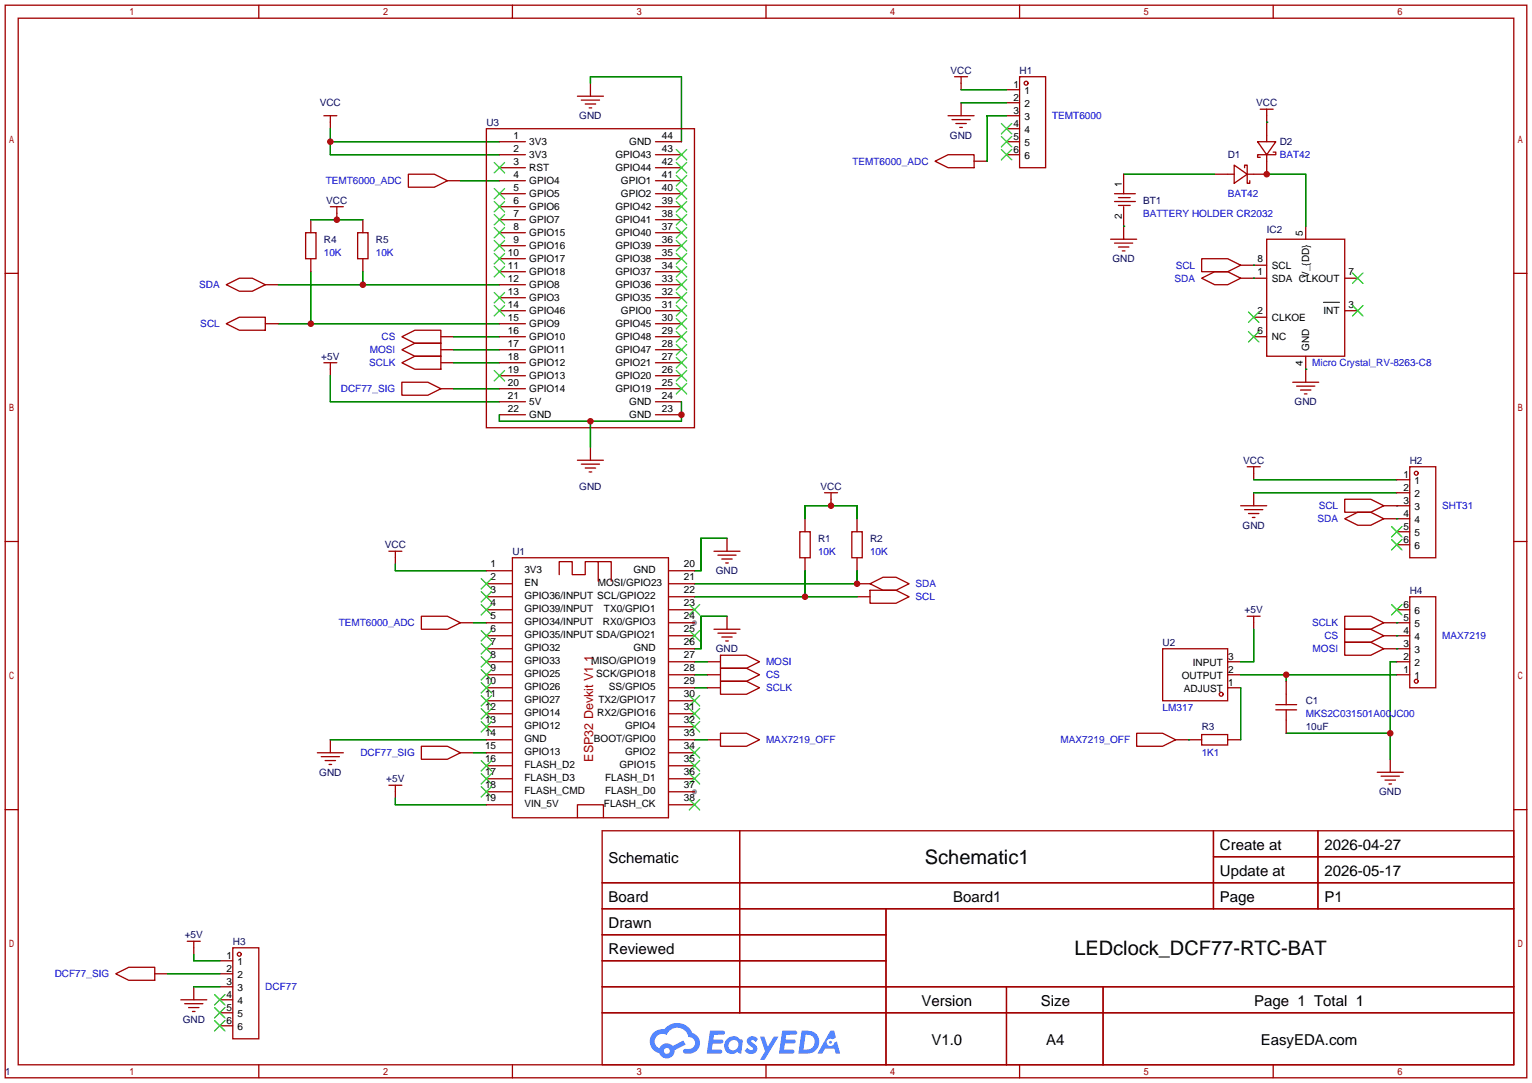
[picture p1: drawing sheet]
<svg xmlns="http://www.w3.org/2000/svg" width="299mm" height="212mm" viewBox="0 0 299 212" stroke-linecap="round" stroke-linejoin="round" font-family="sans-serif">
<g fill="#999">
<circle cx="135.6" cy="121.7" r=".51"/>
<circle cx="135.6" cy="154.7" r=".51"/>
</g>
<g fill="none" stroke="#a10000" stroke-width=".25">
<path d="M1 1h297.2v209.6h-297.2zM3.6 3.6h292.1v204.4h-292.1zM50.5 1v2.6M100.1 1v2.6M149.6 1v2.6M199.1 1v2.6M248.7 1v2.6M1 53.4h2.6M295.7 53.4h2.5M1 105.8h2.6M295.7 105.8h2.5M1 158.2h2.6"/>
<path d="M295.7 158.2h2.5M117.6 162.3h178.1v45.7h-178.1zM117.6 172.5h178.1M117.6 177.5h178.1M144.5 162.3v35.6M173 177.5v30.5M237 162.3v15.2M237 167.4h58.7M257.4 162.3v15.2M117.6 182.6h55.4M117.6 192.8h178.1M117.6 187.7h55.4"/>
<path d="M117.6 197.9h178.1M196.6 192.8v15.2M215.4 192.8v15.2M50.5 208v2.6M100.1 208v2.6M149.6 208v2.6M199.1 208v2.6M248.7 208v2.6"/>
</g>
<g fill="#5487ff">
<path d="M146.2 202.7a1.3 1.3 0 0 1 1.8 .3l-.4 .6a.54 .54 0 0 0-.9-.2l.1 .2a1.58 1.58 0 0 1 1.1 1.5 1.43 1.43 0 0 1-2.5 .2l.5-.6a.64 .64 0 0 0 .6 .5 .64 .64 0 0 0 .6-.3l-.2-.2a1.35 1.35 0 0 1-.9-1.8z"/>
<path d="M148.5 202.5h.8l.7 2 1.1-2h1l-2.8 4.6h-.9l1-1.7z"/>
<path d="M138.7 201.4h1.6a1.31 1.31 0 0 1 1.3 .2 .4 .4 0 0 1-.4 .5l-1.8 .1-.1 .9h1.7a.4 .4 0 0 1 .3 .4 .4 .4 0 0 1-.4 .4h-1.7l-.2 1.2h.8a1.23 1.23 0 0 1 1.2 .2 .39 .39 0 0 1-.3 .5h-2.7z"/>
<path d="M152.8 201.4h1.6a1.32 1.32 0 0 1 1.3 .2 .39 .39 0 0 1-.4 .5l-1.7 .1-.2 .9h1.7a.4 .4 0 0 1 .3 .4 .4 .4 0 0 1-.4 .4h-1.7l-.2 1.2h.8a1.23 1.23 0 0 1 1.2 .1 .39 .39 0 0 1-.3 .6h-2.7z"/>
<path d="M162.2 201.4h.7l.4 1.3-.7 .4a.75 .75 0 0 0-1.1 .3 .75 .75 0 0 0 .5 1 .75 .75 0 0 0 .9-.7l.6-.2 .6 2.3h-.9l-.2-.9h-1.9l-.5 .9h-.9z"/>
<path d="M156.6 201.4l-.7 4.4h1.5a2.27 2.27 0 0 0 2.6-2.2 2.27 2.27 0 0 0-2.7-2.2zM157.3 202.1a1.5 1.5 0 0 1 1.8 1.6 1.5 1.5 0 0 1-1.9 1.4h-.3z"/>
<path d="M142 203a1.6 1.6 0 0 0-.3 2.3 1.6 1.6 0 0 0 2.3 .2l.8 .3 .3-2.4-.2-.3-.4-.1a1.58 1.58 0 0 0-2.5 0zM142.6 203.5a.99 .99 0 0 1 1.6 .3 .99 .99 0 0 1-.9 1.4 .94 .94 0 0 1-1-.6 .94 .94 0 0 1 .3-1.1z"/>
<path d="M127.6 201.8a2.37 2.37 0 0 0 1.2 4 1.54 1.54 0 0 0 1.7 1 1.54 1.54 0 0 0 1.3-1.6l2.1-1.1-.4-.8-2.1 1a1.57 1.57 0 0 0-2.6 .5 1.5 1.5 0 0 1-.7-2.1 1.5 1.5 0 0 1 2.1-.5 2.23 2.23 0 0 1 2.3-1.4 2.23 2.23 0 0 1 2 1.8 1.16 1.16 0 0 1 1.3 1.1 1.16 1.16 0 0 1-1.1 1.2h-.7a.47 .47 0 0 0-.6 .4 .47 .47 0 0 0 .4 .5 2.17 2.17 0 0 0 2.6-.9 2.17 2.17 0 0 0-.4-2.7l-.8-.4a3.2 3.2 0 0 0-5.4-.7l-1.2 .1zM129.7 205.3a.58 .58 0 0 1 1.1 0 .58 .58 0 0 1-1.1 0z"/>
<circle cx="162.2" cy="203.6" r=".28"/>
</g>
<g fill="none" stroke="#a10000" stroke-width=".25">
<path d="M112.8 18.8h5.1M113.5 19.6h3.6M115.3 16.3v2.5M186.4 15h2.6M187.7 15v2.5M196.6 17.5h2.5M199.1 15h5.1v17.8h-5.1zM63.2 22.6h2.6M64.5 22.6v2.5M79.8 34h5l2.6 1.3-2.6 1.3h-5zM87.4 35.3h2.5M95 25.1h40.6v58.5h-40.6z"/>
<path d="M97.5 27.7h5.1M97.5 30.2h5.1M97.5 37.8h5.1M97.5 35.3h5.1M97.5 32.8h5.1M114.3 20.3h2M115.1 21.1h.5M128 27.7h5.1M128 30.2h5.1M128 37.8h5.1M128 35.3h5.1M128 32.8h5.1"/>
<path d="M182.6 31.5l2.6-1.3h5v2.6h-5zM185.2 22.6h5M185.9 23.4h3.6M186.7 24.1h2M187.5 24.9h.5M187.7 20.1v2.5M190.2 31.5h2.6M196.6 20.1h2.5M196.6 22.6h2.5M196.6 25.1h2.5M196.6 27.7h2.5M196.6 30.2h2.5"/>
<path d="M217.7 37.8h4M217.7 39.4h4M218.4 38.6h2.3M219.5 34v3.8M237.2 34h3.8M241 32.3l2.6 1.7-2.6 1.8zM243.1 32.8v-.5h.5v3.5h.5v-.5M245.6 27.7h3.6l-1.8 2.5zM246.1 21.3h2.6M247.4 30.2v3.8h-3.8M247.4 21.3v6.4M248.7 29.7h.5v.5h-3.6v.5h.5"/>
<path d="M44.2 55.6l2.5-1.2h2.6l2.5 1.2-2.5 1.3h-2.6zM51.8 55.6h2.6M59.7 45.5h2v5h-2zM60.7 42.9v2.6M60.7 50.5v2.6M64.5 40.4h2.6M65.8 40.4v2.5M69.8 45.5h2.1v5h-2.1zM70.9 42.9v2.6M70.9 50.5v2.6M97.5 55.6h5.1M97.5 40.4h5.1"/>
<path d="M97.5 58.2h5.1M97.5 53.1h5.1M97.5 50.5h5.1M97.5 48h5.1M97.5 45.5h5.1M97.5 42.9h5.1M128 55.6h5.1M128 40.4h5.1M128 58.2h5.1M128 53.1h5.1M128 50.5h5.1M128 48h5.1"/>
<path d="M128 45.5h5.1M128 42.9h5.1M216.9 46.7h5.1M217.7 47.5h3.5M218.4 48.3h2.1M218.4 40.1h2.3M219.2 49h.5M219.5 40.4v6.3M234.7 54.4l2.5-1.3h2.6l2.5 1.3-2.5 1.2h-2.6zM234.7 50.5h5.1l2.5 1.3-2.5 1.3h-5.1zM242.3 51.8h5.1M242.3 54.4h5.1"/>
<path d="M247.4 46.7h15.2v22.9h-15.2zM255 44.2v2.5M262.6 54.4h2.6M44.2 63.2l2.5-1.2h5.1v2.5h-5.1zM51.8 63.2h2.6M63.2 70.9h2.6M64.5 70.9v2.5M78.5 70.9l2.5-1.3h5.1v2.5h-5.1zM78.5 65.8l2.5-1.3h5.1v2.6h-5.1zM78.5 68.3l2.5-1.2h5.1v2.5h-5.1zM78.5 74.7h5.1l2.5 1.2-2.5 1.3h-5.1zM86.1 65.8h2.5"/>
<path d="M86.1 70.9h2.5M86.1 68.3h2.5M86.1 75.9h2.5M97.5 65.8h5.1M97.5 60.7h5.1M97.5 70.9h5.1M97.5 68.3h5.1M97.5 75.9h5.1M97.5 63.2h5.1M97.5 78.5h5.1M97.5 73.4h5.1M128 65.8h5.1"/>
<path d="M128 60.7h5.1M128 70.9h5.1M128 68.3h5.1M128 75.9h5.1M128 63.2h5.1M128 78.5h5.1M128 73.4h5.1M244.9 62h2.5M244.9 65.8h2.5M252.5 74.7h5.1M253.2 75.4h3.6M254 76.2h2"/>
<path d="M254.8 77h.5M255 69.6v5.1M262.6 60.7h2.6M97.5 81h5.1M112.8 89.9h5.1M113.5 90.7h3.6M114.3 91.4h2M115.1 92.2h.5M115.3 87.4v2.5M128 81h5.1M161 96.3h2.6M162.3 96.3v2.5"/>
<path d="M242.3 98.8h5.1M243.1 99.6h3.5M243.6 91.2h2.5M244.9 91.2v2.5M244.9 96.3v2.5M262.6 97.5h5.1l2.6 1.3-2.6 1.3h-5.1zM270.3 98.8h5M272.8 96.3h2.5M272.8 93.7h2.5M275.3 91.2h5.1v17.8h-5.1zM75.9 107.7h2.6M77.2 107.7v2.5"/>
<path d="M95 116.6h5M95 114h5M95 119.1h5M95 111.5h5M100.1 109h30.5v50.8h-30.5zM109.2 112.3v-2.6h2.6v2.6h2.5v-2.6h2.5v3.8M116.8 109.7h2.6v3.8M130.6 116.6h5M130.6 114h5M130.6 119.1h5M130.6 111.5h5M139.4 107.7h5.1"/>
<path d="M140.2 108.5h3.6M141 109.2h2M141.7 110h.5M142 105.2v2.5M156.2 103.9h2v5.1h-2zM157.2 101.3v2.6M157.2 109v2.5M166.4 103.9h2v5.1h-2zM167.4 101.3v2.6M167.4 109v2.5M167.4 116.6h2.5M167.4 114h2.5"/>
<path d="M169.9 115.3h5.1l2.5 1.3-2.5 1.3h-5.1zM169.9 114l2.6-1.2h2.5l2.5 1.2-2.5 1.3h-2.5zM243.8 100.3h2.1M244.6 101.1h.5M262.6 101.3l2.6-1.2h2.5l2.6 1.2-2.6 1.3h-2.5zM270.3 101.3h5M272.8 103.9h2.5M272.8 106.4h2.5M272.8 119.1h2.5M275.3 116.6h5.1v17.8h-5.1zM82.3 120.4h5.1l2.5 1.3-2.5 1.2h-5.1zM89.9 121.7h2.6"/>
<path d="M95 129.3h5M95 131.8h5M95 134.4h5M95 121.7h5M95 124.2h5M95 126.7h5M95 136.9h5M95 139.4h5M130.6 129.3h5M130.6 131.8h5M130.6 134.4h5M130.6 121.7h5"/>
<path d="M130.6 124.2h5M130.6 126.7h5M130.6 136.9h5M130.6 139.4h5M138.2 129.3h2.5M138.2 131.8h2.5M138.2 134.4h2.5M139.4 122.9h5.1M140.2 123.7h3.6M140.7 133.1h5.1l2.5 1.3-2.5 1.2h-5.1zM140.7 130.6h5.1l2.5 1.2-2.5 1.3h-5.1zM140.7 128h5.1l2.5 1.3-2.5 1.3h-5.1z"/>
<path d="M141 124.5h2M141.7 125.2h.5M142 120.4v2.5M227.1 126.7h12.7v10.2h-12.7zM239.8 129.3h2.5M239.8 131.8h2.5M239.8 134.4h2.5M243.6 120.4h2.5M244.9 120.4v2.5M249.2 138.7h4M249.2 137.7h4M251.2 133.1v4.6"/>
<path d="M251.2 138.7v4.6M262.6 120.4h5.1l2.6 1.3-2.6 1.2h-5.1zM262.6 122.9h5.1l2.6 1.3-2.6 1.3h-5.1zM262.6 125.5h5.1l2.6 1.2-2.6 1.3h-5.1zM270.3 121.7h5M270.3 124.2h5M270.3 126.7h5M272.8 129.3h2.5M272.8 131.8h2.5M62 147.1h5.1M62.7 147.8h3.6M63.5 148.6h2"/>
<path d="M64.3 149.4h.5M64.5 144.5v2.6M75.9 153.4h2.6M77.2 153.4v2.6M82.3 145.8h5.1l2.5 1.3-2.5 1.2h-5.1zM89.9 147.1h2.6M95 144.5h5M95 147.1h5M95 142h5M95 149.6h5M95 152.1h5M95 154.7h5"/>
<path d="M95 157.2h5M112.8 159.8v-2.6h5.1v2.6M130.6 144.5h5M130.6 147.1h5M130.6 142h5M130.6 149.6h5M130.6 152.1h5M130.6 154.7h5M130.6 157.2h5M138.2 144.5h2.5M140.7 143.3h5.1l2.5 1.2-2.5 1.3h-5.1zM222 143.3h5.1l2.5 1.2-2.5 1.3h-5.1z"/>
<path d="M229.6 144.5h5.1M234.7 143.5h5.1v2h-5.1zM239.8 144.5h2.5M269 150.9h5.1M269.7 151.6h3.6M270.5 152.4h2M271.3 153.2h.5M271.5 148.3v2.6M22.6 190.2l2.5-1.2h5.1v2.5h-5.1zM30.2 190.2h2.6M35.3 195.3h5.1M36.1 196.1h3.5"/>
<path d="M36.6 183.9h2.5M36.8 196.9h2.1M37.6 197.6h.5M37.8 183.9v2.5M37.8 192.8v2.5M42.9 187.7h2.6M42.9 190.2h2.6M42.9 192.8h2.6M42.9 195.3h2.6M42.9 197.9h2.6M45.5 185.2h5v17.7h-5zM42.9 200.4h2.6"/>
<circle cx="200.4" cy="16.3" r=".38"/>
<circle cx="276.6" cy="92.5" r=".38"/>
<circle cx="238.5" cy="135.6" r=".38"/>
<circle cx="276.6" cy="133.1" r=".38"/>
<circle cx="46.7" cy="186.4" r=".38"/>
</g>
<g fill="none" stroke="#008700" stroke-width=".25">
<path d="M115.3 16.3v-1.3h17.8v12.7M187.7 17.5h8.9M64.5 25.1v5.1h33M64.5 27.7h33M89.9 35.3h7.6M187.7 20.1h8.9M196.6 22.6h-3.8v8.9M219.5 34h17.7M247.4 23.9h.1M247.4 34h7.6v10.2M54.4 55.6h43.1M60.7 53.1v10.1"/>
<path d="M60.7 42.9h10.2M70.9 53.1v2.5M219.5 44.2h.1M244.9 51.8h.1M244.9 54.4h.1M54.4 63.2h43.1M64.5 73.4v5.1h33M88.6 65.8h8.9M88.6 68.3h8.9M88.6 70.9h8.9M88.6 75.9h8.9M133.1 78.5v3.8h-35.6v-1.3"/>
<path d="M255 72.1h.1M115.3 82.3v5.1M244.9 93.7h27.9M244.9 96.3h27.9M272.8 98.8h.1M77.2 110.2v1.3h17.8M135.6 116.6h31.8M142 105.2h-5.1v6.3h-1.3M157.2 101.3v-2.5h10.2v2.5M157.2 111.5v5.1M167.4 111.5v2.5h-31.8M272.8 101.3h.1"/>
<path d="M92.5 121.7h2.5M135.6 131.8h2.6M135.6 129.3h2.6M135.6 134.4h2.6M142 120.4h-5.1v6.3h-1.3M242.3 131.8h30.5M242.3 134.4v10.1M244.9 122.9v6.4h-2.6M251.2 131.8v1.3M272.8 121.7h.1M272.8 124.2h.1M272.8 126.7h.1"/>
<path d="M272.8 129.3h-1.3v19M64.5 144.5h30.5M77.2 156v1.2h17.8M92.5 147.1h2.5M135.6 144.5h2.6M232.2 144.5h.1M251.2 143.3h20.3M32.8 190.2h10.1M37.8 186.4v1.3h5.1M37.8 192.8h5.1"/>
</g>
<g fill="none" stroke="#3c3" stroke-width=".25">
<path d="M96.5 39.4l2.1 2M96.5 36.8l2.1 2.1M96.5 31.8l2.1 2M98.6 39.4l-2.1 2M98.6 36.8l-2.1 2.1M98.6 31.8l-2.1 2M132.1 39.4l2 2M132.1 36.8l2 2.1M132.1 34.3l2 2M132.1 31.8l2 2M132.1 29.2l2 2M134.1 39.4l-2 2"/>
<path d="M134.1 36.8l-2 2.1M134.1 34.3l-2 2M134.1 31.8l-2 2M134.1 29.2l-2 2M195.6 24.1l2 2.1M195.6 26.7l2 2M195.6 29.2l2 2M197.6 24.1l-2 2.1M197.6 26.7l-2 2M197.6 29.2l-2 2M96.5 59.7l2.1 2M96.5 57.2l2.1 2"/>
<path d="M96.5 52.1l2.1 2M96.5 49.5l2.1 2.1M96.5 47l2.1 2M96.5 44.4l2.1 2.1M96.5 41.9l2.1 2M98.6 59.7l-2.1 2M98.6 57.2l-2.1 2M98.6 52.1l-2.1 2M98.6 49.5l-2.1 2.1M98.6 47l-2.1 2M98.6 44.4l-2.1 2.1M98.6 41.9l-2.1 2"/>
<path d="M132.1 59.7l2 2M132.1 57.2l2 2M132.1 54.6l2 2M132.1 52.1l2 2M132.1 49.5l2 2.1M132.1 47l2 2M132.1 44.4l2 2.1M132.1 41.9l2 2M134.1 59.7l-2 2M134.1 57.2l-2 2M134.1 54.6l-2 2M134.1 52.1l-2 2"/>
<path d="M134.1 49.5l-2 2.1M134.1 47l-2 2M134.1 44.4l-2 2.1M134.1 41.9l-2 2M264.2 53.3l2 2.1M264.2 59.7l2 2M266.2 53.3l-2 2.1M266.2 59.7l-2 2M96.5 72.4l2.1 2M98.6 72.4l-2.1 2M132.1 74.9l2 2.1M132.1 72.4l2 2"/>
<path d="M132.1 69.8l2 2.1M132.1 67.3l2 2M132.1 64.8l2 2M132.1 62.2l2 2.1M134.1 74.9l-2 2.1M134.1 72.4l-2 2M134.1 69.8l-2 2.1M134.1 67.3l-2 2M134.1 64.8l-2 2M134.1 62.2l-2 2.1M243.8 61l2.1 2M243.8 64.8l2.1 2"/>
<path d="M245.9 61l-2.1 2M245.9 64.8l-2.1 2M94 113l2 2.1M94 115.6l2 2M94 118.1l2 2M96 113l-2 2.1M96 115.6l-2 2M96 118.1l-2 2M134.6 118.1l2.1 2M136.7 118.1l-2.1 2M271.8 102.9l2 2M271.8 105.4l2 2"/>
<path d="M271.8 118.1l2 2M273.8 102.9l-2 2M273.8 105.4l-2 2M273.8 118.1l-2 2M94 123.2l2 2M94 125.7l2 2.1M94 128.3l2 2M94 130.8l2 2M94 133.4l2 2M94 135.9l2 2M94 138.4l2 2.1M96 128.3l-2 2"/>
<path d="M96 130.8l-2 2M96 123.2l-2 2M96 125.7l-2 2.1M96 133.4l-2 2M96 135.9l-2 2M96 138.4l-2 2.1M134.6 123.2l2.1 2M134.6 135.9l2.1 2M134.6 138.4l2.1 2.1M136.7 123.2l-2.1 2M136.7 135.9l-2.1 2M136.7 138.4l-2.1 2.1"/>
<path d="M94 141l2 2M94 148.6l2 2M94 151.1l2 2.1M94 153.7l2 2M96 141l-2 2M96 148.6l-2 2M96 151.1l-2 2.1M96 153.7l-2 2M134.6 141l2.1 2M134.6 146.1l2.1 2M134.6 148.6l2.1 2M134.6 151.1l2.1 2.1"/>
<path d="M134.6 156.2l2.1 2M136.7 141l-2.1 2M136.7 146.1l-2.1 2M136.7 148.6l-2.1 2M136.7 151.1l-2.1 2.1M136.7 156.2l-2.1 2M41.9 194.3l2 2M41.9 196.9l2 2M41.9 199.4l2 2M43.9 194.3l-2 2M43.9 196.9l-2 2M43.9 199.4l-2 2"/>
</g>
<path d="M258.5 59.1h3.1" fill="none" stroke="#000" stroke-width=".2"/>
<g fill="#c00">
<circle cx="157.2" cy="116.6" r=".63"/>
<circle cx="167.4" cy="114" r=".63"/>
<circle cx="162.3" cy="98.8" r=".63"/>
<circle cx="251.2" cy="131.8" r=".63"/>
<circle cx="271.5" cy="143.3" r=".63"/>
<circle cx="247.4" cy="34" r=".63"/>
<circle cx="64.5" cy="27.7" r=".63"/>
<circle cx="60.7" cy="63.2" r=".63"/>
<circle cx="70.9" cy="55.6" r=".63"/>
<circle cx="65.8" cy="42.9" r=".63"/>
<circle cx="115.3" cy="82.3" r=".63"/>
<circle cx="133.1" cy="81" r=".63"/>
</g>
<g font-size="3.9">
<text x="180.7" y="168.8">Schematic1</text>
<text x="209.8" y="186.6">LEDclock_DCF77-RTC-BAT</text>
</g>
<g font-size="2.9">
<text x="238.3" y="166.1">Create at</text>
<text x="258.7" y="166.1">2026-04-27</text>
<text x="118.9" y="168.6">Schematic</text>
<text x="238.3" y="171.1">Update at</text>
<text x="258.7" y="171.1">2026-05-17</text>
<text x="118.9" y="176.2">Board</text>
<text x="186.1" y="176.2">Board1</text>
<text x="238.3" y="176.2">Page</text>
<text x="258.7" y="176.2">P1</text>
<text x="118.9" y="181.3">Drawn</text>
<text x="118.9" y="186.4">Reviewed</text>
<text x="180" y="196.5">Version</text>
<text x="203.3" y="196.5">Size</text>
<text x="244.9" y="196.5">Page 1 Total 1</text>
<text x="181.9" y="204.2">V1.0</text>
<text x="204.3" y="204.2">A4</text>
<text x="246.2" y="204.2">EasyEDA.com</text>
</g>
<text font-size="2.4" fill="#a00000" x="115.9" y="148.8" transform="rotate(-90 115.9 148.8)">ESP32 Devkit V1.1</text>
<g font-size="2" fill="#000080">
<text x="185.6" y="14.4">VCC</text>
<text x="199.1" y="14.4">H1</text>
<text x="62.5" y="20.8">VCC</text>
<text x="113.1" y="23.3">GND</text>
<text x="245.3" y="20.8">VCC</text>
<text x="95" y="24.6">U3</text>
<text x="185.5" y="27.1">GND</text>
<text x="249.9" y="28.4">D2</text>
<text x="239.8" y="30.9">D1</text>
<text x="63.7" y="39.8">VCC</text>
<text x="223.3" y="39.8">BT1</text>
<text x="63.2" y="47.4">R4</text>
<text x="73.4" y="47.4">R5</text>
<text x="247.4" y="45.5">IC2</text>
<text x="217.3" y="51.2">GND</text>
<text x="62.8" y="70.3">+5V</text>
<text x="252.8" y="79.2">GND</text>
<text x="113.1" y="95.7">GND</text>
<text x="160.2" y="95.7">VCC</text>
<text x="242.8" y="90.6">VCC</text>
<text x="275.3" y="90.6">H2</text>
<text x="75.2" y="107.1">VCC</text>
<text x="159.8" y="105.8">R1</text>
<text x="169.9" y="105.8">R2</text>
<text x="242.7" y="103.3">GND</text>
<text x="100.1" y="108.4">U1</text>
<text x="139.8" y="112.2">GND</text>
<text x="243.1" y="119.8">+5V</text>
<text x="275.3" y="116">H4</text>
<text x="139.8" y="127.4">GND</text>
<text x="227.1" y="126.2">U2</text>
<text x="255" y="137.6">C1</text>
<text x="234.7" y="142.7">R3</text>
<text x="255" y="142.7">10uF</text>
<text x="62.3" y="151.6">GND</text>
<text x="75.5" y="152.8">+5V</text>
<text x="269.4" y="155.4">GND</text>
<text x="36.1" y="183.3">+5V</text>
<text x="45.5" y="184.6">H3</text>
<text x="35.7" y="199.8">GND</text>
<text x="1" y="210">1</text>
</g>
<g font-size="2">
<text x="197.9" y="17.2">1</text>
<text x="197.9" y="19.7">2</text>
<text x="197.9" y="22.3">3</text>
<text x="200.1" y="18.4">1</text>
<text x="200.1" y="21">2</text>
<text x="200.1" y="23.5">3</text>
<text x="100.3" y="29.6">2</text>
<text x="100.3" y="27.1">1</text>
<text x="103.4" y="28.4">3V3</text>
<text x="122.9" y="28.4">GND</text>
<text x="129.3" y="29.6">43</text>
<text x="129.3" y="27.1">44</text>
<text x="197.9" y="24.8">4</text>
<text x="197.9" y="27.3">5</text>
<text x="197.9" y="29.9">6</text>
<text x="200.1" y="26.1">4</text>
<text x="200.1" y="28.6">5</text>
<text x="100.3" y="34.7">4</text>
<text x="100.3" y="32.2">3</text>
<text x="103.4" y="36">GPIO4</text>
<text x="103.4" y="33.5">RST</text>
<text x="103.4" y="30.9">3V3</text>
<text x="120.2" y="33.5">GPIO44</text>
<text x="120.2" y="30.9">GPIO43</text>
<text x="121.3" y="36">GPIO1</text>
<text x="129.3" y="34.7">41</text>
<text x="129.3" y="32.2">42</text>
<text x="200.1" y="31.1">6</text>
<text x="100.3" y="39.8">6</text>
<text x="100.3" y="37.3">5</text>
<text x="103.4" y="41.1">GPIO6</text>
<text x="103.4" y="38.5">GPIO5</text>
<text x="120.2" y="41.1">GPIO42</text>
<text x="121.3" y="38.5">GPIO2</text>
<text x="129.3" y="39.8">39</text>
<text x="129.3" y="37.3">40</text>
<text x="219.1" y="36.6" transform="rotate(-90 219.1 36.6)">1</text>
<text x="100.3" y="47.4">9</text>
<text x="100.3" y="44.9">8</text>
<text x="100.3" y="42.3">7</text>
<text x="103.4" y="46.2">GPIO15</text>
<text x="103.4" y="43.6">GPIO7</text>
<text x="120.2" y="46.2">GPIO40</text>
<text x="120.2" y="43.6">GPIO41</text>
<text x="129.3" y="47.4">36</text>
<text x="129.3" y="44.9">37</text>
<text x="129.3" y="42.3">38</text>
<text x="219.1" y="42.7" transform="rotate(-90 219.1 42.7)">2</text>
<text x="254.4" y="46" transform="rotate(-90 254.4 46)">5</text>
<text x="99.2" y="52.5">11</text>
<text x="99.2" y="50">10</text>
<text x="103.4" y="53.8">GPIO18</text>
<text x="103.4" y="51.2">GPIO17</text>
<text x="103.4" y="48.7">GPIO16</text>
<text x="120.2" y="53.8">GPIO37</text>
<text x="120.2" y="51.2">GPIO38</text>
<text x="120.2" y="48.7">GPIO39</text>
<text x="129.3" y="52.5">34</text>
<text x="129.3" y="50">35</text>
<text x="245.6" y="51.2">8</text>
<text x="245.6" y="53.8">1</text>
<text x="248.4" y="52.5">SCL</text>
<text x="263.4" y="53.8">7</text>
<text x="99.2" y="57.6">13</text>
<text x="99.2" y="55">12</text>
<text x="103.4" y="58.9">GPIO3</text>
<text x="103.4" y="56.3">GPIO8</text>
<text x="120.2" y="58.9">GPIO35</text>
<text x="120.2" y="56.3">GPIO36</text>
<text x="129.3" y="57.6">32</text>
<text x="129.3" y="55">33</text>
<text x="248.4" y="55">SDA CLKOUT</text>
<text x="255.7" y="54.3" transform="rotate(-90 255.7 54.3)">V_{DD}</text>
<text x="99.2" y="65.2">16</text>
<text x="99.2" y="62.7">15</text>
<text x="99.2" y="60.1">14</text>
<text x="103.4" y="63.9">GPIO9</text>
<text x="103.4" y="61.4">GPIO46</text>
<text x="120.2" y="63.9">GPIO45</text>
<text x="121.3" y="61.4">GPIO0</text>
<text x="129.3" y="65.2">29</text>
<text x="129.3" y="62.7">30</text>
<text x="129.3" y="60.1">31</text>
<text x="245.6" y="61.4">2</text>
<text x="245.6" y="65.2">6</text>
<text x="248.4" y="62.7">CLKOE</text>
<text x="258.5" y="61.4">INT</text>
<text x="263.4" y="60.1">3</text>
<text x="99.2" y="70.3">18</text>
<text x="99.2" y="67.7">17</text>
<text x="103.4" y="71.6">GPIO12</text>
<text x="103.4" y="69">GPIO11</text>
<text x="103.4" y="66.5">GPIO10</text>
<text x="120.2" y="71.6">GPIO21</text>
<text x="120.2" y="69">GPIO47</text>
<text x="120.2" y="66.5">GPIO48</text>
<text x="129.3" y="70.3">27</text>
<text x="129.3" y="67.7">28</text>
<text x="248.4" y="66.5">NC</text>
<text x="254.4" y="71.4" transform="rotate(-90 254.4 71.4)">4</text>
<text x="255.7" y="68.6" transform="rotate(-90 255.7 68.6)">GND</text>
<text x="99.2" y="77.9">21</text>
<text x="99.2" y="75.4">20</text>
<text x="99.2" y="72.8">19</text>
<text x="103.4" y="76.6">GPIO14</text>
<text x="103.4" y="74.1">GPIO13</text>
<text x="120.2" y="76.6">GPIO19</text>
<text x="120.2" y="74.1">GPIO20</text>
<text x="129.3" y="77.9">24</text>
<text x="129.3" y="75.4">25</text>
<text x="129.3" y="72.8">26</text>
<text x="99.2" y="80.4">22</text>
<text x="103.4" y="81.7">GND</text>
<text x="103.4" y="79.2">5V</text>
<text x="122.9" y="81.7">GND</text>
<text x="122.9" y="79.2">GND</text>
<text x="129.3" y="80.4">23</text>
<text x="274.1" y="93.4">1</text>
<text x="274.1" y="95.9">2</text>
<text x="276.3" y="94.6">1</text>
<text x="274.1" y="98.5">3</text>
<text x="274.1" y="101">4</text>
<text x="276.3" y="97.2">2</text>
<text x="276.3" y="99.7">3</text>
<text x="274.1" y="103.5">5</text>
<text x="274.1" y="106.1">6</text>
<text x="276.3" y="102.3">4</text>
<text x="276.3" y="104.8">5</text>
<text x="276.3" y="107.3">6</text>
<text x="95.8" y="110.7">1</text>
<text x="95.8" y="113.3">2</text>
<text x="102.4" y="112">3V3</text>
<text x="123.7" y="112">GND</text>
<text x="133.6" y="110.7">20</text>
<text x="133.6" y="113.3">21</text>
<text x="95.8" y="115.8">3</text>
<text x="95.8" y="118.4">4</text>
<text x="102.4" y="114.5">EN</text>
<text x="102.4" y="117.1">GPIO36/INPUT SCL/GPIO22</text>
<text x="102.4" y="119.6">GPIO39/INPUT</text>
<text x="116.7" y="114.5">MOSI/GPIO23</text>
<text x="118" y="119.6">TX0/GPIO1</text>
<text x="133.6" y="115.8">22</text>
<text x="133.6" y="118.4">23</text>
<text x="274.1" y="118.8">6</text>
<text x="95.8" y="120.9">5</text>
<text x="95.8" y="123.4">6</text>
<text x="95.8" y="126">7</text>
<text x="102.4" y="122.1">GPIO34/INPUT</text>
<text x="102.4" y="124.7">GPIO35/INPUT SDA/GPIO21</text>
<text x="117.7" y="122.1">RX0/GPIO3</text>
<text x="133.6" y="120.9">24</text>
<text x="133.6" y="123.4">25</text>
<text x="133.6" y="126">26</text>
<text x="274.1" y="123.9">4</text>
<text x="274.1" y="121.3">5</text>
<text x="276.3" y="125.1">4</text>
<text x="276.3" y="122.6">5</text>
<text x="276.3" y="120">6</text>
<text x="95.8" y="128.5">8</text>
<text x="95.8" y="131.1">9</text>
<text x="102.4" y="127.2">GPIO32</text>
<text x="102.4" y="129.8">GPIO33</text>
<text x="115.5" y="129.8">MISO/GPIO19</text>
<text x="123.7" y="127.2">GND</text>
<text x="133.6" y="128.5">27</text>
<text x="133.6" y="131.1">28</text>
<text x="233" y="130.2">INPUT</text>
<text x="239.9" y="128.9">3</text>
<text x="239.9" y="131.5">2</text>
<text x="274.1" y="131.5">1</text>
<text x="274.1" y="128.9">2</text>
<text x="274.1" y="126.4">3</text>
<text x="276.3" y="130.2">2</text>
<text x="276.3" y="127.7">3</text>
<text x="94.7" y="133.6">10</text>
<text x="94.7" y="136.1">11</text>
<text x="102.4" y="132.3">GPIO25</text>
<text x="102.4" y="134.8">GPIO26</text>
<text x="102.4" y="137.4">GPIO27</text>
<text x="116.4" y="132.3">SCK/GPIO18</text>
<text x="116.9" y="137.4">TX2/GPIO17</text>
<text x="118.9" y="134.8">SS/GPIO5</text>
<text x="133.6" y="133.6">29</text>
<text x="133.6" y="136.1">30</text>
<text x="230.8" y="132.7">OUTPUT</text>
<text x="231.2" y="135.3">ADJUST</text>
<text x="239.9" y="134">1</text>
<text x="276.3" y="132.7">1</text>
<text x="94.7" y="138.7">12</text>
<text x="94.7" y="141.2">13</text>
<text x="94.7" y="143.8">14</text>
<text x="102.4" y="139.9">GPIO14</text>
<text x="102.4" y="142.5">GPIO12</text>
<text x="116.7" y="139.9">RX2/GPIO16</text>
<text x="122.1" y="142.5">GPIO4</text>
<text x="133.6" y="138.7">31</text>
<text x="133.6" y="141.2">32</text>
<text x="133.6" y="143.8">33</text>
<text x="94.7" y="146.3">15</text>
<text x="94.7" y="148.8">16</text>
<text x="102.4" y="145">GND</text>
<text x="102.4" y="147.5">GPIO13</text>
<text x="116" y="145">BOOT/GPIO0</text>
<text x="122.1" y="147.5">GPIO2</text>
<text x="133.6" y="146.3">34</text>
<text x="133.6" y="148.8">35</text>
<text x="94.7" y="151.4">17</text>
<text x="94.7" y="153.9">18</text>
<text x="102.4" y="150.1">FLASH_D2</text>
<text x="102.4" y="152.6">FLASH_D3</text>
<text x="102.4" y="155.2">FLASH_CMD</text>
<text x="118.2" y="152.6">FLASH_D1</text>
<text x="118.2" y="155.2">FLASH_D0</text>
<text x="121" y="150.1">GPIO15</text>
<text x="133.6" y="151.4">36</text>
<text x="133.6" y="153.9">37</text>
<text x="94.7" y="156.5">19</text>
<text x="102.4" y="157.7">VIN_5V</text>
<text x="118" y="157.7">FLASH_CK</text>
<text x="133.6" y="156.5">38</text>
<text x="44.3" y="187.4">1</text>
<text x="44.3" y="189.9">2</text>
<text x="46.4" y="188.6">1</text>
<text x="46.4" y="191.2">2</text>
<text x="44.3" y="192.4">3</text>
<text x="44.3" y="195">4</text>
<text x="44.3" y="197.5">5</text>
<text x="46.4" y="193.7">3</text>
<text x="46.4" y="196.2">4</text>
<text x="44.3" y="200.1">6</text>
<text x="46.4" y="198.8">5</text>
<text x="46.4" y="201.3">6</text>
</g>
<g font-size="2" fill="#00f">
<text x="205.5" y="23.3">TEMT6000</text>
<text x="63.6" y="36">TEMT6000_ADC</text>
<text x="166.5" y="32.2">TEMT6000_ADC</text>
<text x="249.9" y="30.9">BAT42</text>
<text x="239.8" y="38.5">BAT42</text>
<text x="223.3" y="42.3">BATTERY HOLDER CR2032</text>
<text x="63.2" y="50">10K</text>
<text x="73.4" y="50">10K</text>
<text x="229.6" y="52.5">SCL</text>
<text x="38.9" y="56.3">SDA</text>
<text x="229.4" y="55">SDA</text>
<text x="39.1" y="63.9">SCL</text>
<text x="72.1" y="71.6">SCLK</text>
<text x="72.2" y="69">MOSI</text>
<text x="74.5" y="66.5">CS</text>
<text x="256.3" y="71.6">Micro Crystal_RV-8263-C8</text>
<text x="66.6" y="76.6">DCF77_SIG</text>
<text x="257.6" y="99.5">SCL</text>
<text x="281.7" y="99.5">SHT31</text>
<text x="257.3" y="102">SDA</text>
<text x="159.8" y="108.4">10K</text>
<text x="169.9" y="108.4">10K</text>
<text x="178.8" y="117.3">SCL</text>
<text x="178.8" y="114.7">SDA</text>
<text x="66.2" y="122.4">TEMT6000_ADC</text>
<text x="256.3" y="122.4">SCLK</text>
<text x="258.7" y="124.9">CS</text>
<text x="281.7" y="124.9">MAX7219</text>
<text x="149.6" y="130">MOSI</text>
<text x="256.4" y="127.4">MOSI</text>
<text x="149.6" y="135.1">SCLK</text>
<text x="149.6" y="132.5">CS</text>
<text x="227.1" y="138.9">LM317</text>
<text x="255" y="140.1">MKS2C031501A00JC00</text>
<text x="70.4" y="147.8">DCF77_SIG</text>
<text x="149.6" y="145.2">MAX7219_OFF</text>
<text x="207.2" y="145.2">MAX7219_OFF</text>
<text x="234.7" y="147.8">1K1</text>
<text x="10.7" y="190.9">DCF77_SIG</text>
<text x="51.8" y="193.5">DCF77</text>
</g>
</svg>
